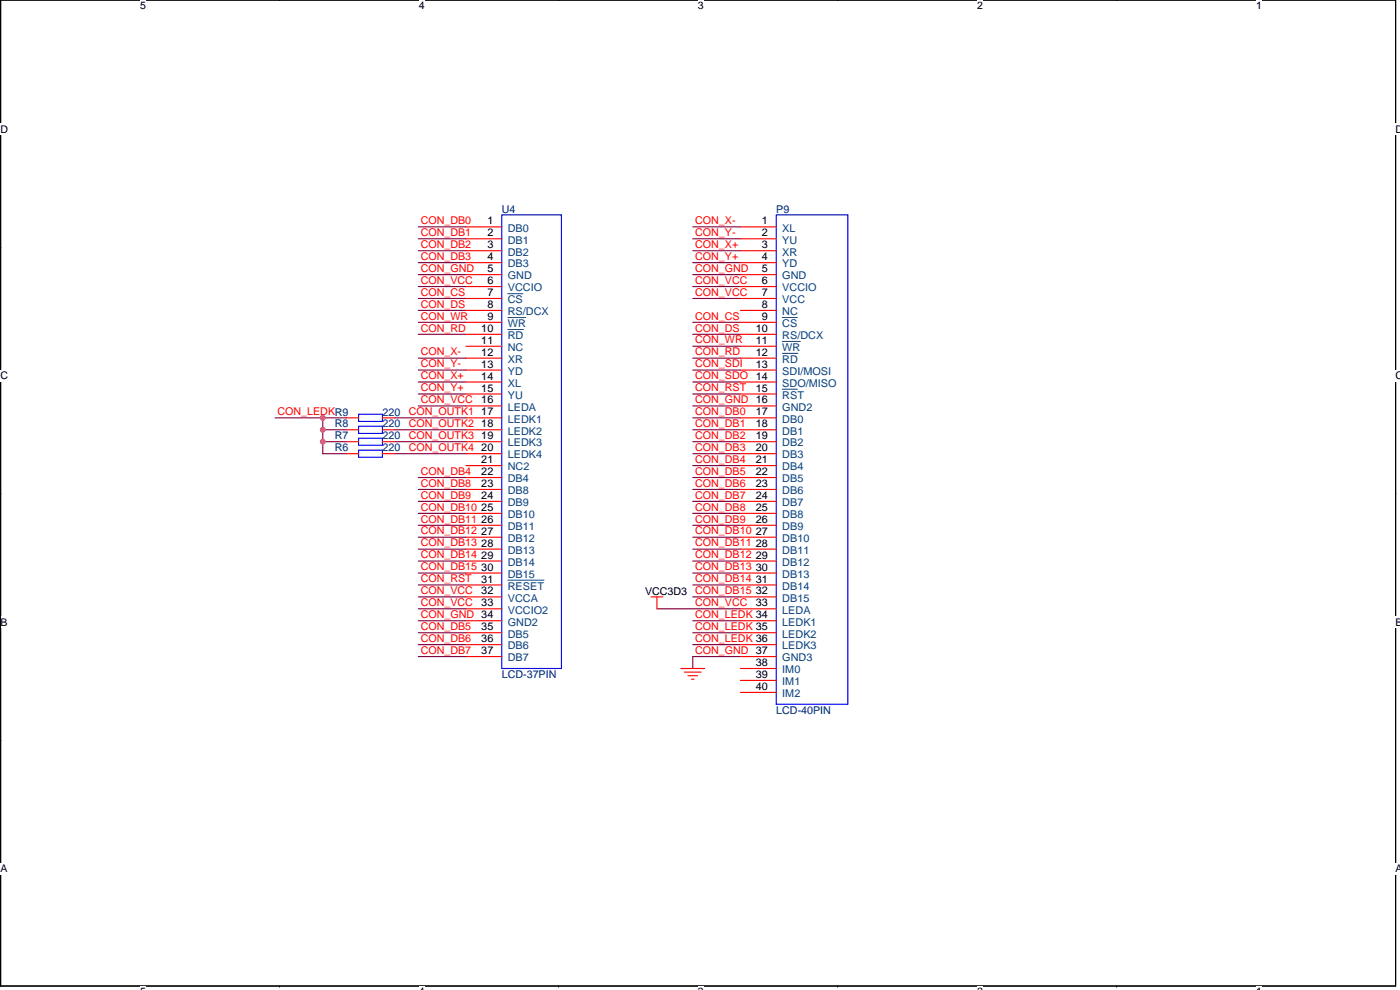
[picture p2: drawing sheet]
<svg xmlns="http://www.w3.org/2000/svg" width="420mm" height="297mm" viewBox="0 0 420 297" stroke-linecap="round" stroke-linejoin="round" font-family="sans-serif">
<path d="M.2 0h418.6v295.8h-418.6z" fill="none" stroke="#000" stroke-width=".34"/>
<g fill="#fff">
<path d="M42 0h1.8v3.5h-1.8z"/>
<path d="M42 295.8h1.8v1.2h-1.8z"/>
</g>
<g fill="#000">
<circle cx="83.9" cy="0" r=".17"/>
<circle cx="83.9" cy="295.8" r=".17"/>
</g>
<g fill="#fff">
<path d="M125.7 0h1.8v3.5h-1.8z"/>
<path d="M125.7 295.8h1.8v1.2h-1.8z"/>
</g>
<g fill="#000">
<circle cx="167.6" cy="0" r=".17"/>
<circle cx="167.6" cy="295.8" r=".17"/>
</g>
<g fill="#fff">
<path d="M209.5 0h1.7v3.5h-1.7z"/>
<path d="M209.5 295.8h1.7v1.2h-1.7z"/>
</g>
<g fill="#000">
<circle cx="251.4" cy="0" r=".17"/>
<circle cx="251.4" cy="295.8" r=".17"/>
</g>
<g fill="#fff">
<path d="M293.2 0h1.8v3.5h-1.8z"/>
<path d="M293.2 295.8h1.8v1.2h-1.8z"/>
</g>
<g fill="#000">
<circle cx="335.1" cy="0" r=".17"/>
<circle cx="335.1" cy="295.8" r=".17"/>
</g>
<g fill="#fff">
<path d="M376.9 0h1.8v3.5h-1.8z"/>
<path d="M376.9 295.8h1.8v1.2h-1.8z"/>
<path d="M.2 37h2.3v3.5h-2.3z"/>
<path d="M418.8 37h1.4v3.5h-1.4z"/>
<path d="M.2 111h2.3v3.5h-2.3z"/>
<path d="M418.8 111h1.4v3.5h-1.4z"/>
</g>
<g fill="#000">
<circle cx=".2" cy="74" r=".17"/>
<circle cx="418.8" cy="74" r=".17"/>
</g>
<g fill="#fff">
<path d="M.2 184.9h2.1v3.5h-2.1z"/>
<path d="M418.8 184.9h1.4v3.5h-1.4z"/>
</g>
<g fill="#000">
<circle cx=".2" cy="147.9" r=".17"/>
<circle cx="418.8" cy="147.9" r=".17"/>
</g>
<g fill="#fff">
<path d="M.2 258.9h2.1v3.5h-2.1z"/>
<path d="M418.8 258.9h1.4v3.5h-1.4z"/>
</g>
<g fill="#000">
<circle cx=".2" cy="221.9" r=".17"/>
<circle cx="418.8" cy="221.9" r=".17"/>
</g>
<g fill="none" stroke="#800040" stroke-width=".34">
<path d="M125.5 71.6h14.4M125.5 68.1h14.4M125.5 78.8h14.4M125.5 75.2h14.4M207.9 68.1h14.3M207.9 75.2h14.3M207.9 71.6h14.3M207.9 78.8h14.3M125.5 86h14.4M125.5 82.4h14.4M125.5 96.7h14.4M125.5 93.1h14.4"/>
<path d="M125.5 89.6h14.4M207.9 89.6h14.3M207.9 96.7h14.3M207.9 82.4h14.3M207.9 86h14.3M125.5 107.5h14.4M125.5 114.6h14.4M125.5 111h14.4M125.5 118.2h14.4M125.5 100.3h14.4M207.9 100.3h14.3M207.9 111h14.3"/>
<path d="M207.9 107.5h14.3M207.9 103.9h14.3M207.9 118.2h14.3M207.9 114.6h14.3M82.6 125.4h14.3M96.9 132.5h7.1M96.9 128.9h7.1M96.9 125.4h7.1M96.9 132.5v3.6h7.1M96.9 128.9v3.6M96.9 125.4v3.5M118.4 125.4h21.5"/>
<path d="M118.4 132.5h21.5M118.4 128.9h21.5M118.4 136.1h21.5M125.5 121.8h14.4M207.9 132.5h14.3M207.9 128.9h14.3M207.9 125.4h14.3M207.9 136.1h14.3M207.9 139.7h14.3M207.9 121.8h14.3M125.5 143.3h14.4M125.5 154h14.4"/>
<path d="M125.5 150.4h14.4M125.5 146.9h14.4M125.5 157.6h14.4M207.9 154h14.3M207.9 150.4h14.3M207.9 146.9h14.3M207.9 143.3h14.3M207.9 157.6h14.3M125.5 179.1h14.4M125.5 161.2h14.4M125.5 171.9h14.4M125.5 168.3h14.4"/>
<path d="M125.5 164.8h14.4M125.5 175.5h14.4M207.9 161.2h14.3M207.9 171.9h14.3M207.9 168.3h14.3M207.9 164.8h14.3M207.9 179.1h14.3M207.9 175.5h14.3M125.5 182.7h14.4M125.5 186.2h14.4M125.5 189.8h14.4M125.5 197h14.4"/>
<path d="M125.5 193.4h14.4M197.2 182.7h25M207.9 189.8h14.3M207.9 186.2h14.3M207.9 193.4h14.3M222.2 197h-14.3v3.6"/>
</g>
<g fill="#f0f" stroke="#f0f" stroke-width=".34">
<circle cx="96.9" cy="132.5" r=".7"/>
<circle cx="96.9" cy="128.9" r=".7"/>
<circle cx="96.9" cy="125.4" r=".7"/>
</g>
<g fill="none" stroke="#f00" stroke-width=".34">
<path d="M139.9 68.1h10.7M139.9 71.6h10.7M139.9 75.2h10.7M139.9 78.8h10.7M222.2 68.1h10.8M222.2 71.6h10.8M222.2 75.2h10.8M222.2 78.8h10.8M139.9 82.4h10.7M139.9 86h10.7M139.9 89.6h10.7M139.9 93.1h10.7"/>
<path d="M139.9 96.7h10.7M222.2 82.4h10.8M222.2 86h10.8M222.2 89.6h10.8M222.2 93.1h10.8M222.2 96.7h10.8M139.9 100.3h10.7M139.9 103.9h10.7M139.9 107.5h10.7M139.9 111h10.7M139.9 114.6h10.7M139.9 118.2h10.7"/>
<path d="M222.2 100.3h10.8M222.2 103.9h10.8M222.2 107.5h10.8M222.2 111h10.8M222.2 114.6h10.8M222.2 118.2h10.8M104 125.4h3.6M104 136.1h3.6M104 132.5h3.6M104 128.9h3.6M114.8 125.4h3.6M114.8 136.1h3.6"/>
<path d="M114.8 132.5h3.6M114.8 128.9h3.6M139.9 121.8h10.7M139.9 125.4h10.7M139.9 128.9h10.7M139.9 132.5h10.7M139.9 136.1h10.7M139.9 139.7h10.7M222.2 121.8h10.8M222.2 125.4h10.8M222.2 128.9h10.8M222.2 132.5h10.8"/>
<path d="M222.2 136.1h10.8M222.2 139.7h10.8M139.9 143.3h10.7M139.9 146.9h10.7M139.9 150.4h10.7M139.9 154h10.7M139.9 157.6h10.7M222.2 143.3h10.8M222.2 146.9h10.8M222.2 150.4h10.8M222.2 154h10.8M222.2 157.6h10.8"/>
<path d="M139.9 161.2h10.7M139.9 164.8h10.7M139.9 168.3h10.7M139.9 171.9h10.7M139.9 175.5h10.7M139.9 179.1h10.7M195.4 179.1h3.6M197.2 179.1v3.6M222.2 161.2h10.8M222.2 164.8h10.8M222.2 168.3h10.8M222.2 171.9h10.8"/>
<path d="M222.2 175.5h10.8M222.2 179.1h10.8M139.9 182.7h10.7M139.9 186.2h10.7M139.9 189.8h10.7M139.9 193.4h10.7M139.9 197h10.7M222.2 182.7h10.8M222.2 186.2h10.8M222.2 189.8h10.8M222.2 193.4h10.8M222.2 197h10.8"/>
<path d="M204.3 200.6h7.2M205.4 201.7h5M206.5 202.7h2.8M207.5 203.8h.8M222.2 200.6h10.8M222.2 204.2h10.8M222.2 207.8h10.8"/>
</g>
<path d="M150.6 64.5h17.9v136.1h-17.9zM233 64.5h21.5v146.8h-21.5zM107.6 124.3h7.2v2.1h-7.2zM107.6 135h7.2v2.2h-7.2zM107.6 131.5h7.2v2.1h-7.2zM107.6 127.9h7.2v2.1h-7.2z" fill="none" stroke="#00f" stroke-width=".34"/>
<path d="M152.4 88.1h4.5M152.4 95.3h5.4M152.4 98.9h4.7M234.8 95.3h4.5M234.8 102.4h5.4M234.8 106h4.7M234.8 116.8h4.5M152.4 174.1h10.9" fill="none" stroke="#004080" stroke-width=".3"/>
<g font-size="3.2">
<text x="42" y="2.8">5</text>
<text x="125.7" y="2.8">4</text>
<text x="209.5" y="2.8">3</text>
<text x="293.2" y="2.8">2</text>
<text x="376.9" y="2.8">1</text>
<text x=".2" y="39.8">D</text>
<text x="418.8" y="39.8">D</text>
<text x="146.3" y="67.3">1</text>
<text x="146.3" y="70.9">2</text>
<text x="228.7" y="67.3">1</text>
<text x="228.7" y="70.9">2</text>
<text x="146.3" y="74.5">3</text>
<text x="228.7" y="74.5">3</text>
<text x="146.3" y="78.1">4</text>
<text x="146.3" y="81.7">5</text>
<text x="228.7" y="78.1">4</text>
<text x="228.7" y="81.7">5</text>
<text x="146.3" y="85.2">6</text>
<text x="146.3" y="88.8">7</text>
<text x="228.7" y="85.2">6</text>
<text x="228.7" y="88.8">7</text>
<text x="146.3" y="92.4">8</text>
<text x="146.3" y="96">9</text>
<text x="228.7" y="92.4">8</text>
<text x="228.7" y="96">9</text>
<text x="144.5" y="99.6">10</text>
<text x="226.8" y="99.6">10</text>
<text x="144.5" y="103.1">11</text>
<text x="144.5" y="106.7">12</text>
<text x="226.8" y="103.1">11</text>
<text x="226.8" y="106.7">12</text>
<text x=".2" y="113.8">C</text>
<text x="144.5" y="110.3">13</text>
<text x="144.5" y="113.9">14</text>
<text x="226.8" y="110.3">13</text>
<text x="226.8" y="113.9">14</text>
<text x="418.8" y="113.8">C</text>
<text x="144.5" y="117.5">15</text>
<text x="226.8" y="117.5">15</text>
<text x="144.5" y="121.1">16</text>
<text x="144.5" y="124.6">17</text>
<text x="226.8" y="124.6">17</text>
<text x="144.5" y="128.2">18</text>
<text x="144.5" y="131.8">19</text>
<text x="226.8" y="128.2">18</text>
<text x="226.8" y="131.8">19</text>
<text x="144.5" y="135.4">20</text>
<text x="226.8" y="135.4">20</text>
<text x="144.5" y="139">21</text>
<text x="144.5" y="142.5">22</text>
<text x="226.8" y="139">21</text>
<text x="226.8" y="142.5">22</text>
<text x="144.5" y="146.1">23</text>
<text x="144.5" y="149.7">24</text>
<text x="226.8" y="146.1">23</text>
<text x="226.8" y="149.7">24</text>
<text x="144.5" y="153.3">25</text>
<text x="226.8" y="153.3">25</text>
<text x="144.5" y="156.9">26</text>
<text x="144.5" y="160.4">27</text>
<text x="226.8" y="156.9">26</text>
<text x="226.8" y="160.4">27</text>
<text x="144.5" y="164">28</text>
<text x="144.5" y="167.6">29</text>
<text x="226.8" y="164">28</text>
<text x="226.8" y="167.6">29</text>
<text x="144.5" y="171.2">30</text>
<text x="226.8" y="171.2">30</text>
<text x="144.5" y="178.4">32</text>
<text x="144.5" y="174.8">31</text>
<text x="193.6" y="178.4">VCC3D3</text>
<text x="226.8" y="174.8">31</text>
<text x="226.8" y="178.4">32</text>
<text x="144.5" y="181.9">33</text>
<text x="226.8" y="181.9">33</text>
<text x=".2" y="187.7">B</text>
<text x="144.5" y="189.1">35</text>
<text x="418.8" y="187.7">B</text>
<text x="144.5" y="192.7">36</text>
<text x="144.5" y="196.3">37</text>
<text x="226.8" y="199.8">38</text>
<text x="226.8" y="203.4">39</text>
<text x="226.8" y="207">40</text>
<text x=".2" y="261.7">A</text>
<text x="418.8" y="261.7">A</text>
</g>
<g font-size="3.2" fill="#000080">
<text x="150.6" y="63.8">U4</text>
<text x="233" y="63.8">P9</text>
<text x="114.8" y="124.7">220</text>
<text x="100.5" y="131.8">R7</text>
<text x="100.5" y="128.2">R8</text>
<text x="114.8" y="131.8">220</text>
<text x="114.8" y="128.2">220</text>
<text x="100.5" y="135.4">R6</text>
<text x="114.8" y="135.4">220</text>
<text x="150.6" y="203.5">LCD-37PIN</text>
<text x="233" y="214.2">LCD-40PIN</text>
</g>
<g font-size="3.2" fill="#f00">
<text x="126.2" y="70.8">CON_DB1</text>
<text x="126.2" y="67.2">CON_DB0</text>
<text x="208.6" y="67.2">CON_X-</text>
<text x="208.6" y="70.8">CON_Y-</text>
<text x="126.2" y="78">CON_DB3</text>
<text x="126.2" y="74.4">CON_DB2</text>
<text x="208.6" y="74.4">CON_X+</text>
<text x="208.6" y="78">CON_Y+</text>
<text x="126.2" y="81.6">CON_GND</text>
<text x="208.6" y="81.6">CON_GND</text>
<text x="126.2" y="85.2">CON_VCC</text>
<text x="126.2" y="88.7">CON_CS</text>
<text x="208.6" y="88.7">CON_VCC</text>
<text x="208.6" y="85.2">CON_VCC</text>
<text x="126.2" y="95.9">CON_WR</text>
<text x="126.2" y="92.3">CON_DS</text>
<text x="208.6" y="95.9">CON_CS</text>
<text x="126.2" y="99.5">CON_RD</text>
<text x="208.6" y="99.5">CON_DS</text>
<text x="126.2" y="106.6">CON_X-</text>
<text x="208.6" y="106.6">CON_RD</text>
<text x="208.6" y="103.1">CON_WR</text>
<text x="126.2" y="113.8">CON_X+</text>
<text x="126.2" y="110.2">CON_Y-</text>
<text x="208.6" y="110.2">CON_SDI</text>
<text x="208.6" y="113.8">CON_SDO</text>
<text x="126.2" y="117.4">CON_Y+</text>
<text x="208.6" y="117.4">CON_RST</text>
<text x="83.3" y="124.5">CON_LEDKR9</text>
<text x="122.7" y="124.5">CON_OUTK1</text>
<text x="126.2" y="121">CON_VCC</text>
<text x="208.6" y="124.5">CON_DB0</text>
<text x="208.6" y="121">CON_GND 16</text>
<text x="122.7" y="131.7">CON_OUTK3</text>
<text x="122.7" y="128.1">CON_OUTK2</text>
<text x="208.6" y="131.7">CON_DB2</text>
<text x="208.6" y="128.1">CON_DB1</text>
<text x="122.7" y="135.3">CON_OUTK4</text>
<text x="208.6" y="135.3">CON_DB3</text>
<text x="126.2" y="142.5">CON_DB4</text>
<text x="208.6" y="138.9">CON_DB4</text>
<text x="208.6" y="142.5">CON_DB5</text>
<text x="126.2" y="149.6">CON_DB9</text>
<text x="126.2" y="146">CON_DB8</text>
<text x="208.6" y="149.6">CON_DB7</text>
<text x="208.6" y="146">CON_DB6</text>
<text x="126.2" y="153.2">CON_DB10</text>
<text x="208.6" y="153.2">CON_DB8</text>
<text x="126.2" y="160.4">CON_DB12</text>
<text x="126.2" y="156.8">CON_DB11</text>
<text x="208.6" y="160.4">CON_DB10</text>
<text x="208.6" y="156.8">CON_DB9</text>
<text x="126.2" y="167.5">CON_DB14</text>
<text x="126.2" y="163.9">CON_DB13</text>
<text x="208.6" y="167.5">CON_DB12</text>
<text x="208.6" y="163.9">CON_DB11</text>
<text x="126.2" y="171.1">CON_DB15</text>
<text x="208.6" y="171.1">CON_DB13</text>
<text x="126.2" y="178.3">CON_VCC</text>
<text x="126.2" y="174.7">CON_RST</text>
<text x="208.6" y="178.3">CON_DB15</text>
<text x="208.6" y="174.7">CON_DB14</text>
<text x="126.2" y="181.8">CON_VCC</text>
<text x="126.2" y="185.4">CON_GND 34</text>
<text x="208.6" y="181.8">CON_VCC</text>
<text x="208.6" y="185.4">CON_LEDK 34</text>
<text x="126.2" y="189">CON_DB5</text>
<text x="208.6" y="189">CON_LEDK 35</text>
<text x="126.2" y="196.2">CON_DB7</text>
<text x="126.2" y="192.6">CON_DB6</text>
<text x="208.6" y="192.6">CON_LEDK 36</text>
<text x="208.6" y="196.2">CON_GND 37</text>
</g>
<g font-size="3.2" fill="#004080">
<text x="152.4" y="69.5">DB0</text>
<text x="234.8" y="69.5">XL</text>
<text x="152.4" y="73.1">DB1</text>
<text x="152.4" y="76.7">DB2</text>
<text x="234.8" y="73.1">YU</text>
<text x="234.8" y="76.7">XR</text>
<text x="152.4" y="80.2">DB3</text>
<text x="152.4" y="83.8">GND</text>
<text x="234.8" y="80.2">YD</text>
<text x="234.8" y="83.8">GND</text>
<text x="152.4" y="87.4">VCCIO</text>
<text x="234.8" y="87.4">VCCIO</text>
<text x="152.4" y="91">CS</text>
<text x="152.4" y="94.6">RS/DCX</text>
<text x="234.8" y="91">VCC</text>
<text x="234.8" y="94.6">NC</text>
<text x="152.4" y="98.1">WR</text>
<text x="152.4" y="101.7">RD</text>
<text x="234.8" y="98.1">CS</text>
<text x="234.8" y="101.7">RS/DCX</text>
<text x="152.4" y="105.3">NC</text>
<text x="234.8" y="105.3">WR</text>
<text x="152.4" y="108.9">XR</text>
<text x="152.4" y="112.5">YD</text>
<text x="234.8" y="108.9">RD</text>
<text x="234.8" y="112.5">SDI/MOSI</text>
<text x="152.4" y="116.1">XL</text>
<text x="152.4" y="119.7">YU</text>
<text x="234.8" y="116.1">SDO/MISO</text>
<text x="234.8" y="119.7">RST</text>
<text x="152.4" y="123.2">LEDA</text>
<text x="234.8" y="123.2">GND2</text>
<text x="152.4" y="126.8">LEDK1</text>
<text x="152.4" y="130.4">LEDK2</text>
<text x="234.8" y="126.8">DB0</text>
<text x="234.8" y="130.4">DB1</text>
<text x="152.4" y="134">LEDK3</text>
<text x="152.4" y="137.6">LEDK4</text>
<text x="234.8" y="134">DB2</text>
<text x="234.8" y="137.6">DB3</text>
<text x="152.4" y="141.1">NC2</text>
<text x="234.8" y="141.1">DB4</text>
<text x="152.4" y="144.7">DB4</text>
<text x="152.4" y="148.3">DB8</text>
<text x="234.8" y="144.7">DB5</text>
<text x="234.8" y="148.3">DB6</text>
<text x="152.4" y="151.9">DB9</text>
<text x="152.4" y="155.5">DB10</text>
<text x="234.8" y="151.9">DB7</text>
<text x="234.8" y="155.5">DB8</text>
<text x="152.4" y="159">DB11</text>
<text x="234.8" y="159">DB9</text>
<text x="152.4" y="162.6">DB12</text>
<text x="152.4" y="166.2">DB13</text>
<text x="234.8" y="162.6">DB10</text>
<text x="234.8" y="166.2">DB11</text>
<text x="152.4" y="169.8">DB14</text>
<text x="152.4" y="173.4">DB15</text>
<text x="234.8" y="169.8">DB12</text>
<text x="234.8" y="173.4">DB13</text>
<text x="152.4" y="177">RESET</text>
<text x="234.8" y="177">DB14</text>
<text x="152.4" y="180.5">VCCA</text>
<text x="152.4" y="184.1">VCCIO2</text>
<text x="234.8" y="180.5">DB15</text>
<text x="234.8" y="184.1">LEDA</text>
<text x="152.4" y="187.7">GND2</text>
<text x="152.4" y="191.3">DB5</text>
<text x="234.8" y="187.7">LEDK1</text>
<text x="234.8" y="191.3">LEDK2</text>
<text x="152.4" y="194.9">DB6</text>
<text x="234.8" y="194.9">LEDK3</text>
<text x="152.4" y="198.4">DB7</text>
<text x="234.8" y="198.4">GND3</text>
<text x="234.8" y="202">IM0</text>
<text x="234.8" y="205.6">IM1</text>
<text x="234.8" y="209.2">IM2</text>
</g>
</svg>
